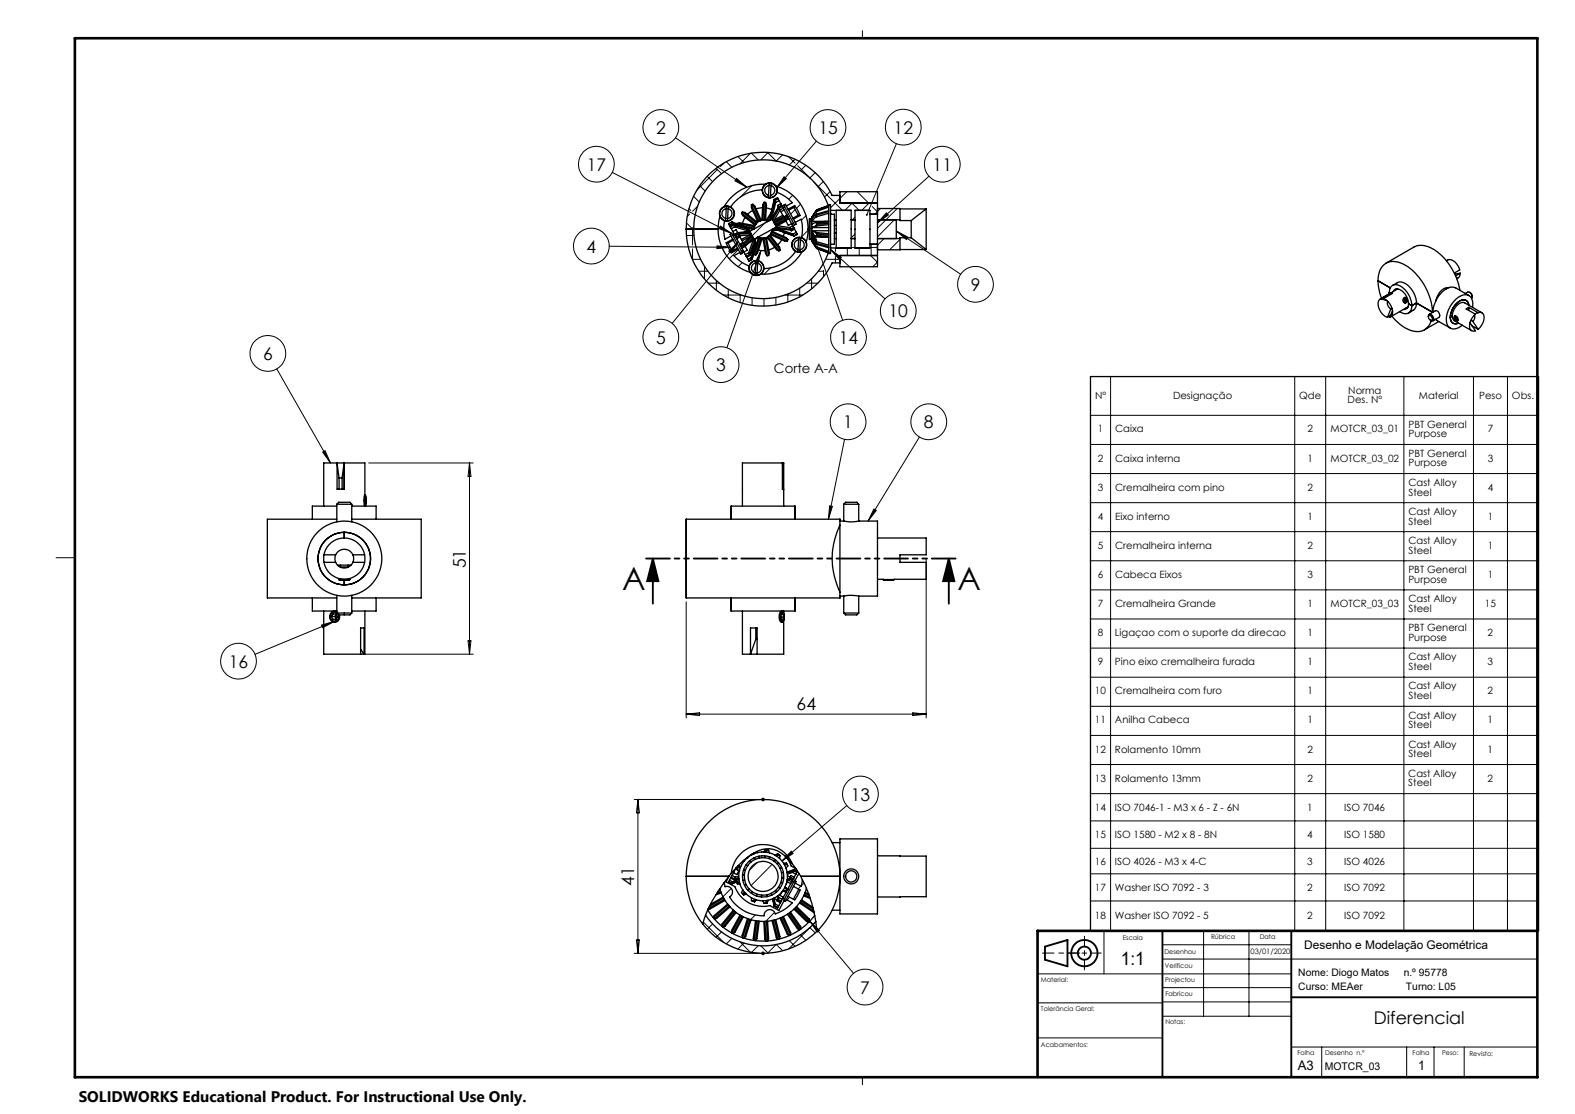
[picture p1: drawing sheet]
<svg xmlns="http://www.w3.org/2000/svg" width="420mm" height="297mm" viewBox="0 0 420 297" stroke-linecap="round" stroke-linejoin="round" font-family="sans-serif">
<g fill="none" stroke="#000" stroke-width=".27">
<path d="M230 8.2v2M180.1 36.7l19 13.2M217.7 37.6l-10.6 12.5M239 38.3l-7.9 19M163.3 46l31.8 16.2M183.1 59.4l1.6 1.7M183.7 55.6l.5 .5M183.9 57.1l-.6 .6M185 52.3l1.5 1.6M186.1 55l-1.4 1.3M186.6 49.5l1.4 1.4M188.6 47l1.4 1.4"/>
<path d="M191 44.9l1.4 1.4M191.4 45.1l-5.5 5.6M192.1 57.9l-.2 .2M193 43.5l-.9 .9M193.7 43.1l1.5 1.5M194.9 55.1l-.1 .1M196.4 47.6l2.7 2.3-3.1-1.7zM196.8 41.7l1.6 1.6M200.1 40.9l-2.8 2.8M200.4 40.8l1.8 1.8M200.5 49.5l-3 3M203.9 59.5l-3.3 3.4"/>
<path d="M204.7 40.6l2.3 2.3 1.7-1.6M204.8 40.6l-1.9 2M209.1 47.1l.6 .5-2.6 2.5zM210.3 41.8l1.7 1.7M211.4 52.1l-1.1 1M212 42.5l-1.5 1.5M212.1 55.9l-1.2 1.2M212.7 44.2l3.4 3.4M213.5 54.5l-1.1 1M214.9 44.1l-1.5 1.4M214.9 57.5l-1.2 1.2M217.1 48.5l7.5 7.6"/>
<path d="M217.4 46l-1.4 1.4M219.6 48.4l-1.5 1.4M221.4 51.1l-1.5 1.4M222.8 58.6l-.3 .3M225.8 51.1l-4.3 4.3M227 58.5l.1 .1M227.1 54.1l2 2M227.3 54.1l-2 2M228 57.9l-.7 .7M228.6 51.1l3.2 3.2M231.8 54.1l-2 2M232.6 55.1l1.4 1.4"/>
<path d="M234 58.6h.1M234.8 55.6l-1.5 1.5M236.4 56.8l.5 .5-2.9 2.1zM238.5 58.6l-4.5 4.5M239.3 55.6l-5.3 5.3M247.7 47l-13.7 12.4M162.5 65.6l32.2 .3M183.1 62.8h2M184.6 69.1h2.2M184.7 61.1v4.2M184.7 66.4v2.9M185 60.5l-.6 .6"/>
<path d="M186.3 72.3h2.5M187.9 71v3.4M188.9 75.5h2.9M191 74.8v2.6M191.2 65.5l3.5 .4-3.5 .4zM192.1 60.3l3 1.9-3.3-1.2zM192.9 78.7h4.8M194.2 64.8h-.1M194.2 77.1v2.3M196.9 64.4l-2 3-.6-.4zM196.9 66.6l-2.4 2.4M196.9 64.4l-17.7 21.8"/>
<path d="M197.4 78.6v2.1M197.9 70l-1.1 1.1M200 72.5l-.1 .1M200.6 79.4v2M202.9 66.8l-.8 3.5-.7-.3zM202.9 66.8l-9 25.9M203.7 79.6v2M205.5 71.4l-1.7 1.7M206.9 79.3v2M209.3 78.7h4.8M210.1 78.4v2.1M213.3 76.8v2.3"/>
<path d="M215.1 75.5h3M215.5 61.4l-1.7 1.7M216.3 60.8l1.5 3.3-.8 .2zM216.3 60.8l8.4 24.6M216.4 74.3v2.7M218.2 72.3h1.5M219.6 72.1v1.7M220.2 69.1h3.5M221.5 66.5l2.9 2.1-.5 .6zM221.5 66.5l14.5 13.2M222.8 66.1v.9M222.8 68.4v1.7"/>
<path d="M226 66.1v2M227 66h1M228 62.4l-1 1M229.1 66.1v2M232 66h2M232.2 68.1l1.8 1.9M232.3 65.1v3M234 69.8l-1.2 1.3M235.8 63.6l-1.8 1.8M239 61.6l3.1 1.6-.4 .7zM239 61.6l17.2 11.5M240 63.8l-2.8 2.8"/>
<path d="M73.8 98.4l14.3 25M225.2 117.1l-4.3 21.3M245.2 116.5l-13.7 22.4M290.8 110.7h119.5M290.8 118.5h119.5M296.2 100.4v147.7M345.3 100.4v147.7M353.5 100.4v147.7M374.4 100.4v147.7M392.9 100.4v147.7M402 100.4v147.7M86 120.5l.7-.3 1.4 3.2z"/>
<path d="M98.3 123.4h27.9M125.2 123.4v51M125.2 123.4l.4 3.6h-.8zM221.2 134.9l.8 .1-1.1 3.4zM233 135.7l.7 .4-2.2 2.8zM290.8 126.3h119.5M290.8 134h119.5M15 148.7h5M247 148.9v42.5M290.8 141.7h119.5M290.8 149.5h119.5M290.8 157.3h119.5"/>
<path d="M85.8 166.6l3.4-.9-3.2 1.7zM89.2 165.7l-21.2 8.7M97.2 174.4h29M124.8 170.8h.8l-.4 3.6zM183 160.4v31M290.8 165h119.5M290.8 172.8h119.5M183 190.4h64M183 190.4l3.5-.4v.8zM243.4 190l3.6 .4-3.6 .4zM290.8 180.5h119.5M290.8 188.3h119.5"/>
<path d="M290.8 196.1h119.5M169.1 213.1h33.4M170.1 213.1v41.1M170.1 213.1l.4 3.6h-.8zM203 213.1h1M203.1 212.8l.7 .7M203.5 212.7v.9M203.8 212.8l-.7 .7M225.8 214.8l-17.3 14.7M290.8 203.8h119.5M290.8 211.6h119.5M290.8 218.9h119.5"/>
<path d="M195 236.9l-2.2 2.2M197.1 234.8l-.5 .4M198.5 237.8l-.4 .4M201.9 230l-2.1 2M205 226.9l-.4 .4M205.9 230.5l-5.6 5.6M207 229.4l-.4 .4M208 228.3l-.3 .4M210.6 239.2l-.7 .8M211 226.9l.5 .6-3 2zM213.6 236.3l-.8 .7M214.4 235.4l-.7 .7"/>
<path d="M290.8 226.2h119.5M290.8 233h119.5M169.1 254.2h33.4M169.7 250.6h.8l-.4 3.6zM187.5 245.8l5.5 5.5M190 246.3l-1.4 1.5M192.4 248.5l-1.4 1.4M195.2 250.2l-1.5 1.5M197.3 251.1l2.8 2.8M198.4 251.4l-1.6 1.6M201.4 243.9l-1.2 1.3M202.2 252.1l-1.8 1.8"/>
<path d="M202.9 252.2l1.9 1.9M203 254.2h1M203.1 253.8l.7 .7M203.5 253.6v1.1M203.8 253.8l-.7 .7M206.6 243.2l-2.4 2.4M208.7 253.5l-1.7-1.7-2.3 2.3M210.5 250.8l1.5 1.5M213.4 249.2l1.5 1.5M215.9 245.6l2.6 2.4-.6 .5zM215.9 245.6l11.7 13.9M216 247.3l1.4 1.4"/>
<path d="M216.1 247.2l-5.8 5.8M217.6 245.7l-.5 .5M276.7 259.6h67.6M290.8 240.2h119.5M294.4 248.2v11.4M310 251.9h34.3M310 255.7h100M321 248.2v22.7M333.1 248.2v22.7M276.7 276.7h33.3M276.7 267.4h33.3M310 270.9h34.3"/>
<path d="M310 263.3h34.3M310 267.1h34.3M344.3 279.1h65.5M352.5 279.1v8M375.1 279.1v8M382.4 279.1v8M390.5 279.1v8M230 287.2v2"/>
<circle cx="176.2" cy="34" r="4.8"/>
<circle cx="220.8" cy="34" r="4.8"/>
<circle cx="240.9" cy="33.9" r="4.8"/>
<circle cx="159" cy="43.8" r="4.8"/>
<circle cx="251.3" cy="43.8" r="4.8"/>
<circle cx="157.7" cy="65.6" r="4.8"/>
<circle cx="260.1" cy="75.8" r="4.8"/>
<circle cx="71.4" cy="94.2" r="4.8"/>
<circle cx="176.2" cy="89.9" r="4.8"/>
<circle cx="192.3" cy="97.2" r="4.8"/>
<circle cx="226.3" cy="89.9" r="4.8"/>
<circle cx="239.5" cy="82.9" r="4.8"/>
<circle cx="226.2" cy="112.5" r="4.8"/>
<circle cx="247.7" cy="112.5" r="4.8"/>
<circle cx="63.6" cy="176.3" r="4.8"/>
<circle cx="229.4" cy="211.7" r="4.8"/>
<circle cx="230.7" cy="263.2" r="4.8"/>
</g>
<g fill="none" stroke="#000" stroke-width=".5">
<path d="M174.1 148.9l1.5 6h-3zM174.1 148.9v12M253 148.9l1.5 6h-3zM253 148.9v12M278.7 252.4l6-1.8v7l-6-1.7zM310 248.2v38.9M344.3 248.2v38.9M344.3 265.9h65.5"/>
<circle cx="289.2" cy="254.1" r="1.75"/>
<circle cx="289.2" cy="254.1" r="3.5"/>
</g>
<g fill="none" stroke="#000" stroke-width=".35">
<path d="M192 57.7a12 12 0 0 0 8.1 14.9M193.3 58.8a11 11 0 0 0 0 5l1.6-.9M193.5 58.2l.1 .7h.4v-.6M193.7 55.6v-.6h.4l.1 .7M193.7 55.6a1.33 1.33 0 0 0-1.2 1.3 1.33 1.33 0 0 0 1 1.3M193.7 55.6l-.2 2.6M194.2 55.7a1.33 1.33 0 0 1 1 1.3 1.33 1.33 0 0 1-1.2 1.3M194.2 55.7l-.2 2.6M195.2 59.2l-.9 .4 .2 .4M195.2 59.2l.2 .3M195.2 59.2l4.2 1.6M195.4 59.5l2.6 1"/>
<path d="M195.4 59.5l-.9 .5M195.5 59.8l4 1.2 .1 .2M195.5 59.8l.1 .2M195.5 59.8l-.8 .5M196.5 59.6l4.7 .9M196.5 59.6l.7-.2 4 .7M196.5 59.6v.1M197.7 56.8l.3 .7 3.3 2.5M197.7 56.8l3.8 3M198 56.5l3.8 3M198 56.5l.7 .2 3.2 2.5M198 56.5l-.3 .3"/>
<path d="M198.7 58l-.7 1.5M200.4 54.6v.7l1.6 3.8M200.4 54.6l2 4.4M200.7 56.1l-1.4 1.1M200.8 54.5l1.9 4.4M200.8 54.5l.5 .5 1.7 3.7M200.8 54.5l-.4 .1M201.5 59.8l-.2 .2-.1 .5M201.8 59.5l-.3 .3M202.4 59l-.4 .1-.2 .4M202.7 58.9l-.3 .1M203.3 50.6a10.5 10.5 0 0 0-8.5 4.6"/>
<path d="M203.4 55.4l-1.8 .3M203.4 58.7l-.3-.1-.4 .3M203.4 58.7l.4 .1M203.8 53.9l-.4 .7-.2 4M203.8 53.9l-.4 4.8M203.8 53.9l.4 .1M203.8 58.8l.1-.2 .4 .1 .2 .3M204.1 49.1a11.8 11.8 0 0 0-11 6M204.2 54l-.4 4.8M204.2 54l.2 .6-.2 4.1M204.4 55.5l1.4 .4M204.5 59l.2 .1a2.37 2.37 0 0 0-3.6 1.9"/>
<path d="M204.9 52.1v.6h.3h.2l.1-.6M205.1 49.4v-.6h.4l.1 .1v.6M205.1 49.4a1.35 1.35 0 0 0-1.2 1.3 1.35 1.35 0 0 0 1 1.4M205.1 49.4l-.2 2.7M205.4 57.5h.1M205.4 57.5l2.2 4M205.4 57.6l-.9 1.4M205.5 57.5h-.1M205.6 49.5a1.33 1.33 0 0 1 1 1.3 1.33 1.33 0 0 1-1.1 1.3M205.6 49.5l-.1 2.6M205.6 58l-.5 .9M205.7 56.6l-1.4 2.2"/>
<path d="M205.8 58.3l-.2 .3M205.8 58.3l.2 .3M205.9 58.4l-5.9 3.3M206 57.7h-.4M206 58.6h.5M206.3 57.5l-.3 .2M206.4 53.2l-.9 4.3M206.4 53.2l.2 .1M206.5 59.4l.2 .4M206.6 53.3l-1 4.4M206.6 53.3l.3 .7M206.7 59l-.2 .4"/>
<path d="M206.9 54l-.9 3.7M206.9 49.6a12 12 0 0 1 8.1 14.9M207.2 51.3a10.1 10.1 0 0 1 4.1 2.7l-1.6 .9M207.4 52.9l-.8 .4M207.4 52.9l.1 .1M207.4 52.9l-.1-.2-.9 .5M207.5 53l-.9 .5-1 4.2M207.5 53l.3 .5M207.6 55.2h.1M207.6 55.2l-1.8 3.1M207.6 55.2l.2 .3M207.8 55.5l-1.8 3.1"/>
<path d="M207.8 55.5l.2 .5M207.8 53.5l-.9 .5M207.8 53.5l.4 .8M208 56l-1.5 2.6M208.2 54.3l-.9 .5 .3 .4M208.2 54.3l.3 .4M208.5 54.8l-.9 .4M208.5 54.8l.1 .3M208.5 54.7l-.9 .5M208.5 54.7v.1M208.6 55.1l-.8 .4M208.6 55.1l.3 .4"/>
<path d="M208.7 57.4l-2.2 1.2M208.9 55.5l-.9 .5M208.9 55.5l.2 .5M209 57.7l-2.3 1.3M209 54.7l.4-.2 2.9 5.3-.5 .2zM209 57.9l.2 .3M209 57.9l-2.3 1.1M209.1 56l-.9 .4 .1 .2 .7 1.3 .9-.5M209.1 56l.8 1.4M209.2 58.2l-2.7 1.2M209.2 58.2l.2 .4M209.2 55.1l-.4 .3"/>
<path d="M209.4 58.6l-2.7 1.2M209.4 58.6l.1 .2M209.5 58.8l-2.4 1.1-.4-.1M209.5 58.8l.7 1.3 .9-.5M209.6 58.9l-2.3 1.3M209.9 57.4h.1M209.9 57.4l-.9 .5M209.9 57.4l.2 .3M210.1 57.7l-.9 .5M210.1 57.7l.2 .4M210.1 55.8l1.8-1 .8 1.3 .7 1.4-1.8 .9M210.3 58.1l-.9 .5"/>
<path d="M210.3 58.1l.1 .2M210.3 56.1l1.4-.8 1.2 2.1-1.4 .8M210.4 58.3l.7 1.3M210.4 58.3l-.9 .5M211.1 59.6l.3 .6M211.6 59.5l-.4 .3M212.1 59.3l1.5-.8a10.3 10.3 0 0 1 .1 4.9M216.3 58.3v5.5M216.3 58.3h-.5v5.5h.5M216.3 58.3l.2 .3M216.5 59v.7M216.5 58v.3"/>
<path d="M216.5 58.3v.7M216.5 59.7v1M216.5 59h3.7M216.5 58h.3M217.5 59.3h.1M217.5 57.2h.1M217.5 57.9h.1M217.5 56.3h.1M217.5 56.5h.1M217.5 59.3l.3 .2M217.5 56.3l-1 1.7M217.5 59.3l-1 .4"/>
<path d="M217.5 57.9l-1 1.1M217.5 57.2l-1 1.1M217.5 56.5l-1 1.5M217.8 55.9v.1M217.8 57.1v.2M217.8 59.5v.3M217.8 59.8l-.3 .5M217.8 57.3l-.3 .6M217.8 57.1l-.3 .1M217.8 56l-.3 .5M217.8 55.9l3.2-1.1-3.2 1.2M217.8 55.9l-.3 .4"/>
<path d="M220.9 54.8a18.5 18.5 0 0 0-28.4-8.5 18.5 18.5 0 0 0 0 29.7 18.5 18.5 0 0 0 28.4-8.6M221 54.6h.5v13h-.5zM221 59.5l-3.2 .3M221 59.1l-3.2 .4M221 59.9l-3.5 .4M221 58.9l-3.5 .4M221 56.4l-3.2 .9M221 56.9l-3.5 1M221 56.2l-3.2 .9M221 55.2l-3.5 1.3M221.5 56.8v.3M221.5 56.1h5.5v10h-5.5"/>
<path d="M221.5 57.1h1v8h-1M222.5 58.6h.5M223 56.1v10M224 52.1h-2.1a20.5 20.5 0 0 0-23-11 20.5 20.5 0 0 0-15.9 20M227 58.6h1M228 56.1h4v10h-4zM232 57.1h2M234 57.1v8M234 54.1h-10v-3h10v6M234 58.6h6M234 55.6h6v3M239 58.6v5"/>
<path d="M240 58.6v.2h3M240 55.7h7M243 58.8v4.6M247 55.7v10.8M247 55.7l-4 3.1M183 61.1a20.5 20.5 0 0 0 15.9 20 20.5 20.5 0 0 0 23-11h2.1M183 61.1h8.5M194.5 60l.2 .3M194.7 60.3v.2M194.7 62.5l.5-.2 2.8 5.2-.4 .2-.2-.1zM194.7 60.5l.3 .5M195 61l.4 .7"/>
<path d="M195.4 63.8l-1.8 .9 .5 1.1 1 1.6 1.7-1M195.4 61.7l.9-.5 .4 .8M195.4 61.7l.4 .8M195.5 64.1l-1.4 .7 1.2 2.1 1.4-.8M195.6 60l.3 .5M195.6 60l4 1.2M195.6 60l-.9 .5M195.8 62.4l-.4 .3M195.8 62.5l.1 .1M195.9 62.6l.2 .3M195.9 60.5l3.5 1M195.9 60.5l-.9 .5"/>
<path d="M196.1 62.9l.2 .4M196.3 63.3l.2 .3M196.5 63.6l.8-.4 .7 1.2 .1 .2-.9 .5M196.5 63.6l.7 1.5M196.7 62l-.9 .5M196.7 62l.1 .1M196.8 62.1l-.9 .5M196.8 62.1l.2 .3M197 62.4l-.9 .5M197 62.4l.2 .5M197.2 62.9l-.9 .4M197.2 65.1l.2 .2"/>
<path d="M197.3 67.3l-1.6 .9a11 11 0 0 0 4.1 2.7M197.4 65.3l.2 .4M197.6 65.7l.1 .3M197.7 66l.1 .2M197.8 66.2l.6 1M198.2 66.8l-.5 .3M198.2 60.3l2.9 .6M198.3 64.8l.3 .7M198.3 64.8l-.9 .5M198.4 67.2l.4 .7M198.6 65.5l-.9 .5M198.6 65.5l.1 .2"/>
<path d="M198.7 65.7l.5 1-.8 .5M198.7 65.7l-.9 .5M198.8 67.9l.2 .5M199 68.4l.1 .2M199.1 68.6l.4 .6M199.4 60.8l-.2 .1M199.4 60.8l2.1 3.9M199.4 61.5l-.6 .3M199.5 69.2l.2 .4M199.5 60.9l1.4 .2M199.6 61.2l-.2 .3M199.6 67.4l.3 .5"/>
<path d="M199.6 67.4l-.8 .5M199.9 67.9l-.9 .5M199.9 67.9l.1 .2M200 61.8l.2 .4M200 61.8l-3.3 .2M200 61.8l-3.2 .3M200 62.6l-2.8 .3M200 62.6l-2.3 1.2M200 68.1l-.9 .5M200.2 62.2l-.2 .4M200.2 62.2l-3.2 .2M200.2 63h.4"/>
<path d="M200.2 63l-1.9 1.8M200.2 63l-2.3 1.2M200.3 68.7l.3 .4M200.3 68.7l-.8 .5M200.6 69.1h.1M200.6 69.1l-.9 .5M200.6 63l.2 .4M200.6 63l-2.2 2.2-.8 .5M200.8 64.1h.4M200.8 64.1l-1.2 3.3M200.8 64.1l-1.1 .6M200.8 63.4l-.1 .4-2 1.9"/>
<path d="M200.8 63.4l-2.2 2.1M201.1 63.8h.1M201.1 60.9l-.1 .2M201.2 67.9l.3 .1M201.2 60.5l-.1 .4M201.2 64.9l-.9 3.8M201.2 66.4h.1M201.2 64.1l.2 .3-1.4 3.7M201.2 64.1l-1.3 3.8M201.4 72.7v.7h.5v-.6M201.5 70.1l.1-.6h.3l.2 .1-.1 .6M201.5 70.1a1.32 1.32 0 0 0-1.1 1.3 1.32 1.32 0 0 0 1 1.3"/>
<path d="M201.5 64.7h.1M201.5 64.7l-.3 .1M201.5 70.1l-.1 2.6M201.5 64.7l-.9 4.4M202 70.2a1.33 1.33 0 0 1 1.1 1.3 1.33 1.33 0 0 1-1.2 1.3M202 70.2l-.1 2.6M202 63.2l-.8 .9M202.1 63.2l.5 .1M202.2 66.7l1.8 .1M202.3 63.3l-1.3 3.9 .2 .7M202.6 63.3l.4 .1M202.6 63.3l-1.4 4.6"/>
<path d="M203 63.4l.2 .2h.5v-.1M203 63.4l-1.5 4.6M203.2 63.6l-1.2 3.9-.5 .5M203.4 63.6l.8 4 .3 .6M203.7 63.5l.8 4.7M204.1 63.4l-.4 .1M204.1 63.4l.9 4.7M204.4 63.4l.7 4-.1 .7M204.6 63.4l2.5 3.2 .6 .3M204.8 63.1l-.4 .3-.2 .1-.1-.1M204.8 63.1l2.9 3.8M205 68.1l-.5 .1"/>
<path d="M205.1 62.9l-.3 .2M205.1 62.9l2.9 3.7M205.4 62.7l2.5 3.2 .1 .7M205.5 62.6l3.7 1.7h.7M205.6 62.3l-.1 .3-.4 .3M205.6 62.3l4.3 2M205.7 61.9l-.1 .4M205.7 61.9l4.4 2M205.8 61.2a2.36 2.36 0 0 1-3.6 1.9M205.9 61.2l.1 .2-.3 .5M205.9 61.7l3.7 1.7 .5 .5M206.6 65.9l-1.6 .7"/>
<path d="M206.7 60.7h.4M207 60.5l-5.9 3.3M207.1 60.6l.2 .3 3.6 .5M207.1 60.6l3.7 .5M207.3 60.2l-.2 .4M207.3 60.2l3.2 .5M207.3 61.1l-1.4 .1M207.5 61.4l-1.5 .1M207.5 61.3l4.3 1.6M207.5 61.3l4.2 1.6M207.8 61.1l-.3 .2M207.8 61.1l3.7 1.3"/>
<path d="M208 61l-.2 .1M208 66.6l-.3 .3M208.5 63.9l-1.1 1.4M209.1 62l-.2 1M210.1 63.9l-.2 .4M210.5 60.7l.3 .4M210.8 61.1l.1 .3M211.4 60.2l-.9 .5M211.4 60.2l.3 .4M211.5 62.4l.2 .5M211.7 60.6l-.9 .5M211.7 60.6l.1 .3"/>
<path d="M211.7 62.9h.1M211.8 60.9l.1 .2M211.8 60.9l-.9 .5M211.9 61.1l-.9 .5-.1-.2M211.9 61.1l.4 .8M212.2 67a10.5 10.5 0 0 1-8.5 4.6M212.3 61.9l.3 .5M212.3 61.9l-.8 .5M212.6 62.4l-.9 .5M212.6 62.4l-.8 .5M212.8 66.6v.6h.2h.3v-.6M213 64v-.7l.5 .1v.6"/>
<path d="M213 64a1.33 1.33 0 0 0-1.2 1.2 1.33 1.33 0 0 0 1 1.4M213 64l-.2 2.6M213.5 64a1.35 1.35 0 0 1 1 1.3 1.35 1.35 0 0 1-1.2 1.3M213.5 64l-.2 2.6M213.9 67.1a12.2 12.2 0 0 1-11.1 6M215.5 61.1h.3M216.5 60.7h.1M216.5 60.7v.8M216.5 62.5v.7M216.5 63.9v.3M216.5 63.6l-.2 .2M216.5 60.7h4.5"/>
<path d="M216.5 61.5h4.5M216.5 61.6l1 .4M216.5 61.5v1l1 .4M216.5 63.2v.7M216.5 64.2l1 1.7M216.5 63.2h3.7M216.5 63.2l1 1.2M216.5 63.9l1 1.1M216.5 64.2h.3M216.5 64.2l1 1.5M217.5 60.3h.1M217.5 62h.1"/>
<path d="M217.5 62.9h.1M217.5 64.4h.1M217.5 65h.1M217.5 65.9h.1M217.5 62l3.5 .3M217.5 62l.3 .4M217.5 62.9l3.5 .4M217.5 60.3l-1 .4M217.5 64.4l3.5 1M217.5 64.4l.3 .5M217.5 65l.3 .2M217.5 65.7l3.5 1.3"/>
<path d="M217.5 65.8l.3 .4M217.5 65.7v.1M217.5 65.9l.3 .3M217.8 62.4v.4M217.8 64.9v.3M217.8 66.2h.1M217.8 62.4l3.2 .3M217.8 62.8l3.2 .3M217.8 62.8l-.3 .1M217.8 64.9l3.2 .9M217.8 65.2l3.2 .8M217.8 66.2l3.2 1.2"/>
<path d="M221.5 65.1v.3M222.5 63.6h.5M222.5 62.1h.5M222.5 60.1h.5M227 63.6h1M232 65.1h2M234 65.1v6h-10v-3h10M234 63.6h6M240 63.6v3h-6M240 66.5h7M243 63.4h-3v.2M243 63.4l4 3.1"/>
<path d="M367.5 74.9a4.5 4.5 0 0 1 3.6-5.2 9.8 9.8 0 0 1 7.7 4.8 16 16 0 0 1 3.2 8.8M367.5 74.9a14.1 14.1 0 0 0 .9 4.6M367.5 74.9l3.2 1.9M368.2 79.7a2.17 2.17 0 0 0-.2 3.1 3.5 3.5 0 0 0 2 1.8M368.2 79.7l1.6 .4M368.9 79.7a3.7 3.7 0 0 1 2.2 4.5l-.5 .4 .7-1.8M368.9 79.7h.3M369.6 70.2l7.4-4.3a5.8 5.8 0 0 1 6.4 1.3 17 17 0 0 1 5.9 10.2M370.5 78a1.86 1.86 0 0 1 1-2 1.86 1.86 0 0 1 2.2 .4 6.6 6.6 0 0 1 2.8 5.1M370.5 78l.2 .2M370.5 78v.3M370.7 78.2h.6l-2.4 1.5"/>
<path d="M370.7 78.2l-2.5 1.5M370.7 78.2l.1 .3M371.4 76.1l1.2-.7a3.5 3.5 0 0 1 4.1 2.1 6.3 6.3 0 0 1 1 3.3M371.5 77.7a1.47 1.47 0 0 1 2.6 0 4.6 4.6 0 0 1 1.5 3.3M372.3 77l-.3 .4M372.6 77.1h.1M372.6 77.1l-4.5 2.6M374.4 79.4a.66 .66 0 0 1 .9 .6 .66 .66 0 0 1-1 .6l-.2-.7zM374.4 79.6a.52 .52 0 0 1 .7 .1 .52 .52 0 0 1 0 .7 .52 .52 0 0 1-.7 0zM374.6 79.7h.4M374.6 79.3h.1M375 79.7l-.4-.1-.2 .4 .1 .4 .4 .1 .2-.4"/>
<path d="M375 79.7l.1 .4M385.7 69.5a2.03 2.03 0 0 1 2.9 1.1l.7 1.4-1.5 .8M386.5 76.7a3.9 3.9 0 0 0-3.6 3.6M389.4 72.8l-.2 .9-.8 .6M389.4 72.8l-1.5 .3M389.4 72.8l-1.2 .8M390.7 78.2l.7-.3a1.16 1.16 0 0 1 1 1.7M391.7 78.8l-3.5-2a4 4 0 0 0-4.5 2.1 7.8 7.8 0 0 0-1.5 4.3M391.9 77.9a1.15 1.15 0 0 1 .7 1.3M370.1 80.4a1.57 1.57 0 0 0 .8 1.9M370.8 84.1l-.8 .5M370.9 82.3l-.9 2.3"/>
<path d="M371.2 84.3a8.8 8.8 0 0 0 7.6 4 4 4 0 0 0 2.9-2.8M371.2 82.2l-.3 .1M374.6 80.8h.1M375.1 80.1h-.6M375.2 82.2h-.4M375.4 81.8h.1M375.4 81.8l-4.6 2.7M375.6 81a1.25 1.25 0 0 1-1.3 1.5M375.6 81l.9 .5M376.5 81.5a1.87 1.87 0 0 1-1 2 1.87 1.87 0 0 1-2.3-.4M377.7 80.8a2.06 2.06 0 0 1-.9 1.9l-1.2 .8M377.7 80.8l4.3 2.5"/>
<path d="M377.7 80.8l-1.2 .7M380.9 84.5a.59 .59 0 0 1 .5-.8 .59 .59 0 0 1 .7 .6 .64 .64 0 0 1 .3 .8 .64 .64 0 0 1-.8 .4l-.1-.1M381 84.2a.75 .75 0 0 1 .8 .3 .75 .75 0 0 1-.1 .9 .99 .99 0 0 1-.7-1.2zM381.1 83.8l1.7-.9a1.17 1.17 0 0 1 1 1.7l-1.7 .9M382 83.3h.1M382.2 83.1l-.2 .2M382.8 85.1l3.9 2.4M383.7 85.7l-3.9 2.2M387.3 84.2l-.5 .4M387.9 84.4a.59 .59 0 0 1 .7 .4 .59 .59 0 0 1-.2 .7 .76 .76 0 0 1-.5-1.1zM387.9 84.2a.81 .81 0 0 1 .8 .5 .81 .81 0 0 1-.1 .9 .93 .93 0 0 1-.7-1.4zM387.9 84.8l.3 .4"/>
<path d="M388 84.2h-.1M388.3 81a1.95 1.95 0 0 1 3.1-.5l.3 .9a1.58 1.58 0 0 0-1.2-1.5 1.58 1.58 0 0 0-1.7 .7 4.6 4.6 0 0 0-1.7 5.2 1.44 1.44 0 0 0 1.8 .3 1.46 1.46 0 0 1-1.6 0 1.46 1.46 0 0 1-.5-1.5 5.4 5.4 0 0 1 1.5-3.6zM388.3 84.6l.2 .4M388.3 84.6h-.3l-.1 .2M388.3 84.6l-.4 .2M388.5 85v.3l-.3-.1M388.5 85l-.3 .2M388.8 85.5h-.1M391.7 81.9l-.7 .5 2.5 1.4a3.6 3.6 0 0 0-1.4 4.1l.6 .4 .8-.1-1.5-2.1M391.7 81.9l2.5 1.5M391.7 81.9v.9M392 86.1h.1"/>
<path d="M392.2 85.4l.5 .3M392.5 86.9l1.7 .9M392.7 81.9a2.56 2.56 0 0 0-1.8-3.3 6.7 6.7 0 0 0-5.2 5.9 2.42 2.42 0 0 0 2 3.2l1-.2 1.2-.8M392.7 85.7l1.5 2.1M393.2 84a1.51 1.51 0 0 1-.5 1.7M394.2 83.4a1.25 1.25 0 0 1 1.3 .3 1.25 1.25 0 0 1 .2 1.3 4.8 4.8 0 0 1-1.5 2.8M394.2 83.4l-1 .3M395.2 83.4l-4.6-2.7a2.63 2.63 0 0 0-3 2.2 2.07 2.07 0 0 0 .2 2.6l4.6 2.7M290.8 100.4h119.5v147.7h-119.5zM89.8 134.4h4M89.8 134.4l.5-.5h3l.5 .5M89.8 138.4h-18.5v21h18.5"/>
<path d="M89.8 134.9h-6.5v3.5M89.8 134.4v4.7M89.9 123.4h1.9M89.9 123.4v7h1.9v-7h5.5l-.1 8.5M89.9 123.4h-3.6v11.5M89.9 123.4l.5 4M90.4 127.4h.8M90.4 127.4v3M91.2 127.4v3M91.8 123.4l-.6 4M91.8 123.4v7M93.8 138.4h18.5v21h-18.5"/>
<path d="M93.8 134.9h6.5v3.5M93.8 134.4v4.7M97.3 133.4l.1 .8h.1l.1-.8M97.3 133.4l.1-.7h.1l.1 .7M97.3 133.4h.3M97.4 132.2l.3 .8-.2 1.6a.83 .83 0 0 1-.2-1.2zM97.5 132.3l-.1-.4a3.9 3.9 0 0 0-.1 3l.2-.3M195 138.4v-3.5h17v3.5M208.6 123.4v7h.4M208.6 123.4h.4M208.6 123.4h-10.6v11.5M209 123.4v11.5"/>
<path d="M209 123.4l-.4 .5M224 138.9v20M224 138.9v-.5h-41v21h41v-.5M224 139.9a20.5 20.5 0 0 0 0 18M224 138.9h1M225 138.9a9 9 0 0 0 4 0h5v20h-5M225 134.4h4M225 134.4l.5-.5h3l.5 .5M225 134.4v4.5M229 134.4v4.5M83.3 159.4v3.5h6.5M86.4 147.9h3.1"/>
<path d="M86.4 147.9a5.5 5.5 0 0 1 5.4-4.5 5.5 5.5 0 0 1 5.4 4.5M86.4 149.9h3.1M86.4 149.9a5.5 5.5 0 0 0 5.4 4.5 5.5 5.5 0 0 0 5.4-4.5M86.4 147.9v2M89.5 147.9a2.52 2.52 0 0 1 2.3-1.5 2.52 2.52 0 0 1 2.3 1.5M89.5 149.9a2.49 2.49 0 0 0 2.3 1.5 2.49 2.49 0 0 0 2.3-1.5M89.5 147.9l-.2 .8 .2 1.2M89.8 158.7v4.7M90 150.7h3.6M90.3 154.5h3M90.3 154.5l.3 .2h2.4l.3-.2M90.3 154.2v.3"/>
<path d="M90.7 151.2h2.2M90.8 150.7l-.3 .3M91.8 141.9a7 7 0 0 0-7 7 7 7 0 0 0 7 7M91.8 141.9a7 7 0 0 1 7 7 7 7 0 0 1-7 7M91.8 141.9v1.5M91.8 154.7v1.2M92.8 150.7l.4 .3M93.3 154.2v.3M93.8 158.7v4.7M94.1 147.9h3.1M94.1 149.9h3.1M94.1 147.9a2.49 2.49 0 0 1 0 2"/>
<path d="M97.2 147.9v2M100.3 159.4v3.5h-6.5M195 159.4v3.5h17v-3.5M224 158.9h1M225 158.9a9.4 9.4 0 0 1 4 0M225 158.9v4.5M229 158.9v4.5M234 143.4h13v4.5h-7v2h7v4.5l-8.5 .1M234 154.4l1.5 .1M235.5 154.5h3M235.5 154.5l.3 .2h2.4l.3-.2M86.3 162.9v11.5h9.9"/>
<path d="M88.4 164.4l.3 .7M88.4 164.4l.4-.7h.8l.3 .8-.4 .7-.8-.1M88.4 164.4h.9M88.6 163.4a1.14 1.14 0 0 1 1.6 1.1 1.14 1.14 0 0 1-1.8 .8 1.32 1.32 0 0 1 .2-1.9zM88.7 165.1h.8M89.3 165.9h.1M89.3 164.4l.3 .6M89.6 163.8l-.3 .6M89.8 163.4h4M89.8 163.4l.5 .5h1.5a2.05 2.05 0 0 0 2-.5M89.8 163.1a1.43 1.43 0 0 0-1.9 1.4 1.43 1.43 0 0 0 2.1 1.2l.5-.8v-1M96.2 174.4v-7h.9v7"/>
<path d="M96.2 174.4h.9M96.2 173.1l.9 1.3M97.3 162.9v11.5h-.2M198 162.9v11.5h2.1M200.1 174.4h1.8M200.1 174.4v-7h1.8v7M201.5 170.4h.4M201.5 170.4l-1.4 4M201.5 167.4v3M208.2 164.5h.8M208.4 165.9h.1M208.4 163.3a.82 .82 0 0 1 .8 1.1 .85 .85 0 0 1-.7 1.2 1.84 1.84 0 0 1-.1-2.3z"/>
<path d="M208.4 163.7h.4M208.8 163.7h-.4l-.2 .7 .2 .7 .4 .1 .2-.7M208.8 163.7l.2 .8M209 165.4v9h-7.1M209 162.9v.6M209.1 163.9a.61 .61 0 0 0-.4-.9 .61 .61 0 0 0-.8 .5 1.98 1.98 0 0 0 .5 2.4l.4-.2 .3-.7M225 163.4h4M225 163.4l.5 .5h3l.5-.5M183 233.6a20.5 20.5 0 0 1 20.5-20.4 20.5 20.5 0 0 1 20.5 20.4M183 233.6a20.3 20.3 0 0 0 4.4 12.7M183 233.6h11.3M192 237.1l-.2 .1"/>
<path d="M192.1 237.4l-.6 .2M192.2 237.8l-1 .4M192.3 238.1l-1.4 .4M192.8 239.2l-3.4 1.9M193 239.4l-3.8 2.2M193.1 235.3l.3 1.1a1.51 1.51 0 0 1 1.8 .8 1.51 1.51 0 0 1-.6 1.9 10.5 10.5 0 0 0 9.2 5.1 1.51 1.51 0 0 1 1.2-1.7 1.51 1.51 0 0 1 1.7 1.2 10.9 10.9 0 0 0 4.6-3l-1.6-.8M193.2 239.8l-4.3 2.4M194.3 235.1l.9 .5M194.3 233.6a35.9 35.9 0 0 0-6.9 12.7M194.5 233.5l-.9 1.6 2.4 1.3a8 8 0 0 0 9.3 5l2.4 1.3 1.4-2.6M194.5 234.7l.9 .5M194.5 234.7l-.2 .4"/>
<path d="M194.8 234.1l.9 .5M194.8 234.1l-.3 .6M195 233.9l.9 .4M195 233.9l-.2 .2M195 232.8l-.7 .8M195.2 235.6h.1M195.2 233.4l.9 .5M195.2 233.4l-.2 .5M195.4 235.2l-.2 .4M195.6 232.2l.2 .1M195.6 232.7l-.4 .7M195.9 234.3l-.2 .3"/>
<path d="M196.1 233.9l-.2 .4M196.1 231.7l-.5 1M196.1 231.7l.9 .5M196.3 231.5l.3 .2M196.3 231.5l-.2 .2M196.4 231.3l-.1 .2M196.4 234.8l-1 .4M196.4 234.8l.1 .4 .7 .1M196.5 231.2l.2 .1M196.5 235.1l-1.3 .5M196.5 235.2l.1 .4M196.5 235.2h.1"/>
<path d="M196.6 231.7l.5 .5M196.6 235.2h-.1M196.6 235.6l.7 .2M196.7 231.3l-.1 .4M196.7 230.9l.7 .4h-.7M196.9 230.7l.6 .4M197 234.1l-1.1 .2M197 233.6l-.9 .3M197 232.2h.1M197 232.2l-.5 1-.9-.5M197 234.2l-1.3 .4M197 234.3l-.6 .5"/>
<path d="M197.2 235.3h.1M197.2 235.4l-.6 .2M197.3 235.7v.1M198 233.3h.5M198 238.3l.3 .3M198 238.2v.1M198.1 237.3l-.4 .6 .3 .4M198.1 238.2l-.1 .1M198.2 229.5l.2 .1M198.3 231.8l.5 .3M198.4 229.3l.1 .1M198.6 234.6l-.5 .1"/>
<path d="M198.7 238.1l-.7 .2M198.8 238.2l-.5 .4M198.9 230.6l.5 .2M199 235.8l-.5 .2M199 238.4l-.7 .2M199 238.4h.1M199.1 228.7h.1M199.2 228.7h.1M199.7 237l-.4 .2M199.9 229.5l.3 .4M200.2 228v.1M200.4 239.4v.7l.8 .3"/>
<path d="M200.4 239.4h.1M200.5 227.7l.1 .2M200.6 227.6l.1 .2M200.7 237.8l-.3 .4M200.7 227.6l.1 .1M201 227.4v.2M201.1 227.4l-.1 .2M201.1 228.7l.3 .4M201.3 239.8l-.5 .5M201.4 239.8l-.2 .6M201.7 239.9l-.5 .5M201.8 227l.2 .3"/>
<path d="M201.9 238.4l-.2 .5M202.5 228.2v.5M203.1 238.7v.4M203.7 227.1v.1M203.9 228.2v.5M204.1 226.5l-.4 .6M204.1 226.5l-.1 .7M204.1 226.5l.4 .1M204.5 238.5v.6M204.5 226.6v.1M204.5 226.6l-.3 .6M204.5 226.6h.5l.1 .7"/>
<path d="M205.1 227.3v.1M205.3 228.5l-.2 .4M205.6 238.2l.3 .4M206 239.6l.4 2M206.1 239.6l.4 1.9M206.4 239.5l.4 1.5M206.4 239.5l.6 .4 .4-.2M206.4 239.5h.1M206.6 229.1l-.3 .4M206.7 228h.1M206.8 237.4l.3 .4M207.1 228.2l.6-.3 .3 .2-.1 .7"/>
<path d="M207.2 239.8l.1 .2M207.3 238.9l.1 .8M207.4 227.6l-.7 .4M207.4 227.6l-.4 .6M207.4 227.6l.3 .2M207.4 239.6l.1 .2M207.5 238.8l.2 .5M207.5 239.8l-.2 .2M207.5 239.8l.8 .4M207.6 236.5l.4 .2M207.6 230l-.3 .4M207.7 227.8l-.1 .1"/>
<path d="M207.7 227.8v.1M207.7 239.3l-.2 .5M207.7 239.3l.9 .5M208.2 235.3l.5 .2M208.5 231.3l-.5 .2M208.5 234.1h.5M208.6 237.7l-.6 1 .9 .5M208.6 239.8l-.3 .4M208.8 237.5l.8 .4M208.8 239.4l.4 .2M208.9 232.6l-.5 .1M208.9 239.2l-.3 .6"/>
<path d="M209 230.1h.1M209.2 230.5h.7M209.2 228.1l1.2 1.5 .6 1.3 1.2 .7M209.3 236.6h.1M209.3 236.6l.8 .4M209.3 236.6l.5 .6-.2 .3-.8-.1M209.4 237.5l.3 .2M209.4 236.7l.7 .3M209.6 237.9l-.7 1.3M209.6 231.4h.1M209.7 230.1l.4 .8-.5 .5M209.7 237.2l.2 .1"/>
<path d="M209.7 237.7l-.1 .2M209.7 230.1l-.6 .3M209.7 230.1h-.7M209.8 230.5h.1M209.9 237.3l-.2 .4M209.9 234.6h.4M210 233.5l.7 .4M210.1 237l-.2 .3M210.1 237h.1M210.1 239l-.4 .9M210.3 234.6l.8 .5M210.4 234.3l-.1 .3"/>
<path d="M210.6 234.3l.7 .4M210.6 233.9l.3-.5 .9 .5M210.6 233.9l.9 .4M210.7 233.9l-.1 .3-.7 .3M210.9 235.6l-.9-.5-.3 .6M210.9 235.6l-.8 1.4M211.1 235.1l-.2 .5M211.2 235l.4 .2M211.3 230.3a8.5 8.5 0 0 0-7-4 13.4 13.4 0 0 0-8 5.1l-1.3 1.4M211.3 230.3a8.5 8.5 0 0 0-9.1-5.1 8.5 8.5 0 0 0-7.2 7.6M211.3 230.3l2.2 3.3M211.3 234.7l-.2 .4"/>
<path d="M211.3 232.6l-1.3 .5M211.3 232.6l.9 .5M211.5 234.3h.1M211.5 234.3l-.2 .4M211.6 236.3l1.8 1-.9 1.7-.6 .9-1.8-.9M211.6 236.3l-1.5 2.7M211.6 232.1l-1.7 .6M211.6 232.1l-.3 .5M211.6 232.1l.9 .5M211.7 232l-1.8 .6M211.7 232l-.1 .1M211.7 232l.8 .5"/>
<path d="M211.8 233.9l-.3 .4M211.8 231.8l-1.9 .7M211.8 231.8l-.1 .2M211.8 231.8l.9 .5-.2 .2M212.1 235.4l.2-.4-.5-.2-2.8 5.3 .4 .2 .3-.4M212.1 235.4l-.5 .9M212.2 233.1l-.4 .8M212.5 232.6l-.3 .5M212.5 232.5v.1M213 237.1l-1.4 2.6M213 232.8l-1.1 2M213.5 233.6a36.8 36.8 0 0 1 4.3 14.7"/>
<path d="M213.5 233.6h10.5M213.7 239.9l3.1 2M214 234.5l-.4 1.8-1.5-.9M214.3 238.8l1.8 .8M214.5 238.5l1.4 .7M214.6 238.2l1.2 .5M214.7 237.9l1 .4M215.1 236.8a12 12 0 0 1-11.5 8.9 12 12 0 0 1-11.7-8.7M221.9 224.6h2.1M224 233.6a20.4 20.4 0 0 1-6.2 14.7M224 223.7h10v20h-10zM234 228.2h13v10.9h-13"/>
<path d="M187.4 246.3a20.5 20.5 0 0 0 30.4 2M188.1 244a18.5 18.5 0 0 0 29.5 1.7M188.7 242.6a17.3 17.3 0 0 0 28.6 1.4M190.3 244.6l.2 .4M192.5 246.9l.3 .3M193.3 240.1l-4 2.3h-.5M194 241l-3.5 3.1-.2 .5M194.2 241.3l-3.9 3.3M194.5 241.6l-4 3.4M194.7 241.8l-3.6 3.1-.6 .1M195.1 248.7l.4 .2M195.5 242.6l-2.9 3.7-.1 .6"/>
<path d="M195.8 242.8l-3.3 4.1M196.1 243.1l-3.3 4.1M196.3 243.3l-2.9 3.6-.6 .3M197.3 243.9l-2.2 4.2v.6M197.6 244.1l-2.5 4.6M197.9 244.3l-2.4 4.6M198 250l.4 .1M198.2 244.4l-2.2 4.2-.5 .3M199.3 244.9l-1.4 4.5 .1 .6M199.6 245l-1.6 5M200 245.1l-1.6 5M200.3 245.2l-1.4 4.5-.5 .4"/>
<path d="M200.8 240.2h.1M201.1 250.7l.4 .1M201.5 245.5l-.6 4.7 .2 .5M201.8 245.5l-.7 5.2M202.2 245.6l-.7 5.2M202.5 245.6l-.6 4.7-.4 .5M203.4 240.2h.1M203.7 245.7l.2 4.6 .4 .6M204 245.6l.3 5.3M204.2 240.7v.1M204.3 250.9h.4M204.4 240.1l-.2 .7h-.4l-.4-.6"/>
<path d="M204.4 245.6l.3 5.3M204.5 240.1l.1 .6M204.6 240.7l-.4 .1M204.7 245.6l.3 4.7-.3 .6M204.8 240l-.2 .7M205.9 245.4l1.1 4.6 .4 .4M206.2 245.4l1.2 5M206.4 241.6l1 .4M206.5 241.5l-.1 .1M206.5 241.5l.9 .5M206.6 245.2l1.2 5.1M206.8 241l.8 .5"/>
<path d="M206.8 241l-.3 .5M206.9 245.2l1.1 4.5-.2 .6M207.3 240l-.1 .2 .9 .5M207.3 240l.9 .5M207.6 241.5l-.2 .5M207.8 250.3l-.4 .1M208 244.8l1.9 4.3 .5 .3M208.1 240.7l-.5 .8M208.2 240.5l-.1 .2M208.3 244.6l2.1 4.8M208.3 240.2l-.1 .3M208.6 244.5l2.2 4.7"/>
<path d="M208.9 244.4l2 4.2-.1 .6M210 243.8l2.7 3.8 .5 .3M210.2 243.6l3 4.3M210.5 243.4l3 4.2M210.8 243.2l2.7 3.8v.6M210.8 249.2l-.4 .2M211.7 242.4l3.4 3.3 .6 .1M211.9 242.2l3.8 3.6M212.2 241.9l3.7 3.7M212.4 241.7l3.4 3.3 .1 .6M213.2 240.7l3.9 2.6M213.4 240.5l3.6 2.5"/>
<path d="M213.5 247.6l-.3 .3M213.6 240.2l3.3 2.2M215.9 245.6l-.2 .2M221.9 242.7h2.1"/>
<circle cx="193.8" cy="56.9" r="2"/>
<circle cx="193.8" cy="56.9" r="1.94"/>
<circle cx="205.3" cy="50.8" r="1.94"/>
<circle cx="205.3" cy="50.7" r="2"/>
<circle cx="201.7" cy="71.4" r="2"/>
<circle cx="201.7" cy="71.4" r="1.94"/>
<circle cx="213.1" cy="65.3" r="2"/>
<circle cx="213.1" cy="65.3" r="1.94"/>
<circle cx="91.8" cy="148.9" r="10"/>
<circle cx="91.8" cy="148.9" r="7"/>
<circle cx="203.5" cy="233.7" r="5.5"/>
<circle cx="203.5" cy="233.7" r="5"/>
<circle cx="203.5" cy="233.6" r="4"/>
<circle cx="203.5" cy="233.6" r="6.5"/>
<circle cx="227" cy="233.7" r="1.5"/>
<circle cx="227" cy="233.7" r="2.01"/>
</g>
<path d="M255 148.9h-82.9" fill="none" stroke="#000" stroke-width=".5" stroke-dasharray="6.3 1.3 1.3 1.3 1.3 1.3" stroke-dashoffset="-.2"/>
<path d="M284.7 254.1h9M289.2 249.6v9" fill="none" stroke="#000" stroke-width=".27" stroke-dasharray="6.3 1.3 1.3 1.3" stroke-dashoffset="3.8"/>
<path d="M288 254.1h-10" fill="none" stroke="#000" stroke-width=".27" stroke-dasharray="6.3 1.3 1.3 1.3" stroke-dashoffset="3.3"/>
<path d="M20 10.2h390v277h-390zM410 248.2h-133.3v38.9" fill="none" stroke="#000" stroke-width=".7"/>
<g fill="#000">
<path d="M86 120.5l.7-.3 1.4 3.2zM85.8 166.6l3.4-.9-3.2 1.7z"/>
<path d="M221.2 134.9l.8 .1-1.1 3.4zM233 135.7l.7 .4-2.2 2.8zM236.4 56.8l.5 .5-2.9 2.1zM231 57.1v.4l.1-.2-.1 .2 .4-.1-.2-.4zM209.1 47.1l.6 .5-2.6 2.5zM196.4 47.6l2.7 2.3-3.1-1.7zM191.2 65.5l3.5 .4-3.5 .4zM192.1 60.3l3 1.9-3.3-1.2zM194.3 67l2.6-2.6-2 3zM202.9 66.8l-.8 3.5-.7-.3zM221.5 66.5l2.9 2.1-.5 .6zM216.3 60.8l1.5 3.3-.8 .2zM239 61.6l3.1 1.6-.4 .7zM211 226.9l.5 .6-3 2zM215.9 245.6l2.6 2.4-.6 .5z"/>
<path d="M253 148.9l1.5 6h-3zM174.1 148.9l1.5 6h-3z"/>
</g>
<g font-size="8.5">
<text x="165.9" y="157.2">A</text>
<text x="255.4" y="157.2">A</text>
</g>
<text font-size="4.9" x="298.9" y="257.4">1:1</text>
<g font-size="4.7">
<text x="174.9" y="35.7">2</text>
<text x="218.2" y="35.7">15</text>
<text x="238.3" y="35.6">12</text>
<text x="156.5" y="45.5">17</text>
<text x="248.7" y="45.5">11</text>
<text x="156.4" y="67.3">4</text>
<text x="258.8" y="77.5">9</text>
<text x="237" y="84.6">10</text>
<text x="70.1" y="96">6</text>
<text x="174.9" y="91.6">5</text>
<text x="223.7" y="91.6">14</text>
<text x="191" y="98.9">3</text>
<text x="224.9" y="114.2">1</text>
<text x="246.4" y="114.2">8</text>
<text x="124.2" y="151.5" transform="rotate(-90 124.2 151.5)">51</text>
<text x="61" y="178">16</text>
<text x="212.4" y="189.4">64</text>
<text x="226.9" y="213.4">13</text>
<text x="169.1" y="236.2" transform="rotate(-90 169.1 236.2)">41</text>
<text x="229.4" y="264.9">7</text>
<text x="366.3" y="272.9">Diferencial</text>
</g>
<text font-size="4.1" x="21" y="293.7">SOLIDWORKS Educational Product. For Instructional Use Only.</text>
<g font-size="3.5">
<text x="206.4" y="99.5">Corte A-A</text>
<text x="346.1" y="285.2">A3</text>
<text x="378.2" y="285.2">1</text>
</g>
<text font-size="3.2" x="347.8" y="252.9">Desenho e Modelação Geométrica</text>
<text font-size="2.8" x="353.3" y="285.2">MOTCR_03</text>
<g font-size="2.7">
<text x="292" y="106.3">Nº</text>
<text x="312.8" y="106.3">Designação</text>
<text x="346.5" y="106.3">Qde</text>
<text x="359.4" y="107.5">Des. Nº</text>
<text x="359.5" y="105">Norma</text>
<text x="378.4" y="106.3">Material</text>
<text x="394.4" y="106.3">Peso</text>
<text x="403.2" y="106.3">Obs.</text>
<text x="292.7" y="115.3">1</text>
<text x="297.4" y="115.3">Caixa</text>
<text x="348.7" y="115.3">2</text>
<text x="354.8" y="115.3">MOTCR_03_01</text>
<text x="375.6" y="114">PBT General</text>
<text x="375.6" y="116.6">Purpose</text>
<text x="396.7" y="115.3">7</text>
<text x="292.7" y="123.1">2</text>
<text x="297.4" y="123.1">Caixa interna</text>
<text x="348.7" y="123.1">1</text>
<text x="354.8" y="123.1">MOTCR_03_02</text>
<text x="375.6" y="121.8">PBT General</text>
<text x="375.6" y="124.4">Purpose</text>
<text x="396.7" y="123.1">3</text>
<text x="292.7" y="130.8">3</text>
<text x="297.3" y="130.8">Cremalheira com pino</text>
<text x="348.7" y="130.8">2</text>
<text x="375.6" y="129.5">Cast Alloy</text>
<text x="396.7" y="130.8">4</text>
<text x="375.6" y="137.3">Cast Alloy</text>
<text x="375.6" y="132.1">Steel</text>
<text x="292.7" y="138.6">4</text>
<text x="297.3" y="138.6">Eixo interno</text>
<text x="348.6" y="138.6">1</text>
<text x="375.6" y="139.9">Steel</text>
<text x="396.7" y="138.6">1</text>
<text x="292.7" y="146.3">5</text>
<text x="297.3" y="146.3">Cremalheira interna</text>
<text x="348.6" y="146.3">2</text>
<text x="375.6" y="145">Cast Alloy</text>
<text x="375.6" y="147.6">Steel</text>
<text x="396.7" y="146.3">1</text>
<text x="292.7" y="154.1">6</text>
<text x="297.3" y="154.1">Cabeca Eixos</text>
<text x="348.6" y="154.1">3</text>
<text x="375.6" y="152.8">PBT General</text>
<text x="375.6" y="155.4">Purpose</text>
<text x="396.7" y="154.1">1</text>
<text x="292.7" y="161.8">7</text>
<text x="297.3" y="161.8">Cremalheira Grande</text>
<text x="348.6" y="161.8">1</text>
<text x="354.8" y="161.8">MOTCR_03_03</text>
<text x="375.6" y="160.6">Cast Alloy</text>
<text x="396" y="161.8">15</text>
<text x="375.6" y="163.1">Steel</text>
<text x="292.7" y="169.6">8</text>
<text x="297.3" y="169.6">Ligaçao com o suporte da direcao</text>
<text x="348.6" y="169.6">1</text>
<text x="375.6" y="168.3">PBT General</text>
<text x="375.6" y="170.9">Purpose</text>
<text x="396.7" y="169.6">2</text>
<text x="292.7" y="177.4">9</text>
<text x="297.3" y="177.4">Pino eixo cremalheira furada</text>
<text x="348.6" y="177.4">1</text>
<text x="375.6" y="176.1">Cast Alloy</text>
<text x="375.6" y="178.7">Steel</text>
<text x="396.7" y="177.4">3</text>
<text x="292" y="185.1">10</text>
<text x="297.3" y="185.1">Cremalheira com furo</text>
<text x="348.6" y="185.1">1</text>
<text x="375.6" y="183.8">Cast Alloy</text>
<text x="396.7" y="185.1">2</text>
<text x="375.6" y="191.6">Cast Alloy</text>
<text x="375.6" y="186.4">Steel</text>
<text x="292" y="192.9">11</text>
<text x="297.3" y="192.9">Anilha Cabeca</text>
<text x="348.6" y="192.9">1</text>
<text x="375.6" y="194.2">Steel</text>
<text x="396.7" y="192.9">1</text>
<text x="292" y="200.6">12</text>
<text x="297.3" y="200.6">Rolamento 10mm</text>
<text x="348.6" y="200.6">2</text>
<text x="375.6" y="199.3">Cast Alloy</text>
<text x="375.6" y="201.9">Steel</text>
<text x="396.7" y="200.6">1</text>
<text x="292" y="208.4">13</text>
<text x="297.3" y="208.4">Rolamento 13mm</text>
<text x="348.6" y="208.4">2</text>
<text x="375.6" y="207.1">Cast Alloy</text>
<text x="375.6" y="209.7">Steel</text>
<text x="396.7" y="208.4">2</text>
<text x="292" y="216.2">14</text>
<text x="297.3" y="216.2">ISO 7046-1 - M3 x 6 - Z - 6N</text>
<text x="348.6" y="216.2">1</text>
<text x="358.5" y="216.2">ISO 7046</text>
<text x="292" y="223.5">15</text>
<text x="297.3" y="223.5">ISO 1580 - M2 x 8 - 8N</text>
<text x="348.6" y="223.5">4</text>
<text x="358.5" y="223.5">ISO 1580</text>
<text x="292" y="230.5">16</text>
<text x="297.3" y="230.5">ISO 4026 - M3 x 4-C</text>
<text x="348.6" y="230.5">3</text>
<text x="358.5" y="230.5">ISO 4026</text>
<text x="292" y="237.5">17</text>
<text x="297.3" y="237.5">Washer ISO 7092 - 3</text>
<text x="348.6" y="237.5">2</text>
<text x="358.5" y="237.5">ISO 7092</text>
<text x="292" y="245.1">18</text>
<text x="297.3" y="245.1">Washer ISO 7092 - 5</text>
<text x="348.6" y="245.1">2</text>
<text x="358.5" y="245.1">ISO 7092</text>
<text x="346.2" y="264">Curso: MEAer</text>
<text x="346.2" y="260.2">Nome: Diogo Matos</text>
<text x="374.3" y="260.2">n.º 95778</text>
<text x="374.9" y="264">Turno: L05</text>
</g>
<text font-size="2" x="333.5" y="254.3">03/01/2020</text>
<g font-size="1.8">
<text x="299.4" y="250.5">Escala</text>
<text x="322.9" y="250.4">Rúbrica</text>
<text x="335.9" y="250.4">Data</text>
<text x="310.5" y="254.3">Desenhou</text>
<text x="277.6" y="261.8">Material:</text>
<text x="310.7" y="258.1">Verificou</text>
<text x="310.7" y="261.8">Projectou</text>
<text x="277.6" y="269.6">Tolerância Geral:</text>
<text x="310.8" y="265.6">Fabricou</text>
<text x="310.8" y="272.9">Notas:</text>
<text x="277.6" y="279.3">Acabamentos:</text>
<text x="346" y="281.4">Folha</text>
<text x="353.4" y="281.4">Desenho n.º</text>
<text x="376.7" y="281.4">Folha</text>
<text x="384.6" y="281.4">Peso:</text>
<text x="391.8" y="281.4">Revisto:</text>
</g>
</svg>
